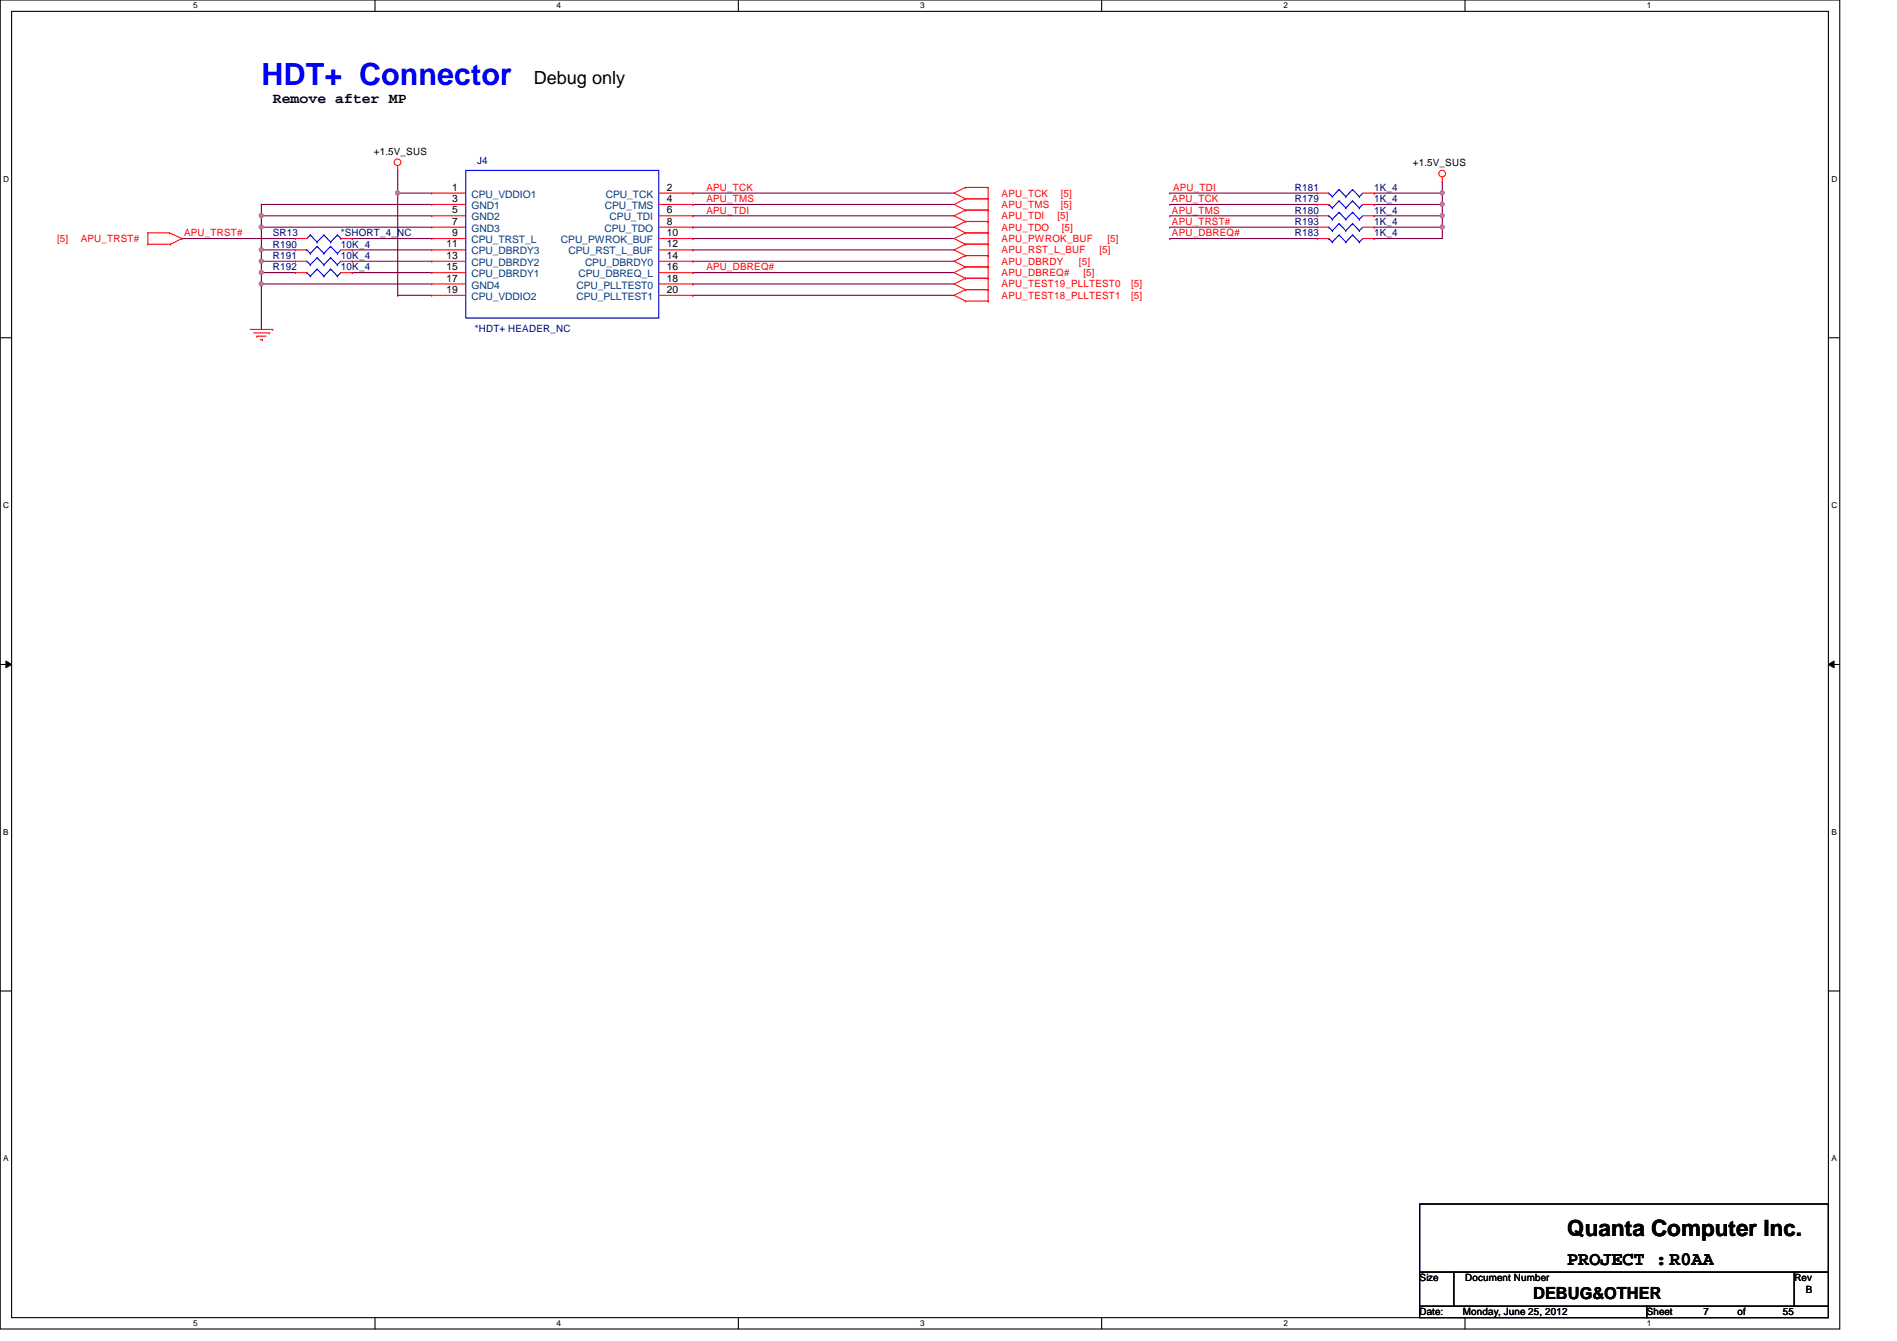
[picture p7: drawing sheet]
<svg xmlns="http://www.w3.org/2000/svg" width="297mm" height="210mm" viewBox="0 0 297 210" stroke-linecap="round" stroke-linejoin="round" font-family="sans-serif">
<path d="M0 0h288.1v208h-288.1zM1.8 1.8h284.5v204.4h-284.5z" fill="none" stroke="#000" stroke-width=".17"/>
<g fill="#fff">
<path d="M30.3 .2h.6v1.4h-.6z"/>
<path d="M30.3 206.4h.6v1.4h-.6z"/>
</g>
<path d="M58.7 0v1.8M58.7 206.2v1.8" fill="none" stroke="#000" stroke-width=".17"/>
<g fill="#fff">
<path d="M87.2 .2h.6v1.4h-.6z"/>
<path d="M87.2 206.4h.6v1.4h-.6z"/>
</g>
<path d="M115.6 0v1.8M115.6 206.2v1.8" fill="none" stroke="#000" stroke-width=".17"/>
<g fill="#fff">
<path d="M144.1 .2h.6v1.4h-.6z"/>
<path d="M144.1 206.4h.6v1.4h-.6z"/>
</g>
<path d="M172.5 0v1.8M172.5 206.2v1.8" fill="none" stroke="#000" stroke-width=".17"/>
<g fill="#fff">
<path d="M201 .2h.6v1.4h-.6z"/>
<path d="M201 206.4h.6v1.4h-.6z"/>
</g>
<path d="M229.4 0v1.8M229.4 206.2v1.8" fill="none" stroke="#000" stroke-width=".17"/>
<g fill="#fff">
<path d="M257.8 .2h.7v1.4h-.7z"/>
<path d="M257.8 206.4h.7v1.4h-.7z"/>
<path d="M.5 27.3h.9v1.4h-.9z"/>
<path d="M286.8 27.3h.9v1.4h-.9z"/>
<path d="M.5 78.4h.9v1.4h-.9z"/>
<path d="M286.8 78.4h.9v1.4h-.9z"/>
</g>
<path d="M0 52.9h1.8M286.3 52.9h1.8" fill="none" stroke="#000" stroke-width=".17"/>
<g fill="#fff">
<path d="M.5 129.5h.8v1.4h-.8z"/>
<path d="M286.8 129.5h.8v1.4h-.8z"/>
</g>
<path d="M0 104h1.8M286.3 104h1.8" fill="none" stroke="#000" stroke-width=".17"/>
<path d="M.9 103.5l.9 .5-.9 .5zM286.3 104l.9-.5v1z" fill="#000"/>
<path d="M.9 103.5l.9 .5-.9 .5zM286.3 104l.9-.5v1z" fill="none" stroke="#000" stroke-width=".16"/>
<g fill="#fff">
<path d="M.5 180.6h.8v1.4h-.8z"/>
<path d="M286.8 180.6h.8v1.4h-.8z"/>
</g>
<path d="M0 155.1h1.8M286.3 155.1h1.8" fill="none" stroke="#000" stroke-width=".17"/>
<path d="M28.5 37.3h.1M28.5 37.3h17.8M40.9 39.1h.1M40.9 39.1h5.4M40.9 39.1v1.8" fill="none" stroke="#800040" stroke-width=".17"/>
<circle cx="40.9" cy="40.9" r=".32" fill="#f0f"/>
<circle cx="40.9" cy="40.9" r=".32" fill="none" stroke="#f0f" stroke-width=".17"/>
<circle cx="40.9" cy="39.1" r=".32" fill="#f0f"/>
<circle cx="40.9" cy="39.1" r=".32" fill="none" stroke="#f0f" stroke-width=".17"/>
<path d="M40.9 35.6h.1M40.9 35.6h26.7" fill="none" stroke="#800040" stroke-width=".17"/>
<circle cx="40.9" cy="35.5" r=".32" fill="#f0f"/>
<circle cx="40.9" cy="35.5" r=".32" fill="none" stroke="#f0f" stroke-width=".17"/>
<path d="M55.2 39.1h.1M55.2 39.1h12.4M40.9 40.9h.1M40.9 44.4h.1M40.9 40.9h5.4M40.9 40.9v1.8M40.9 44.4h26.7" fill="none" stroke="#800040" stroke-width=".17"/>
<circle cx="40.9" cy="44.4" r=".32" fill="#f0f"/>
<circle cx="40.9" cy="44.4" r=".32" fill="none" stroke="#f0f" stroke-width=".17"/>
<path d="M40.9 42.7h.1M40.9 42.7h5.4M55.2 40.9h.1M55.2 40.9h12.4" fill="none" stroke="#800040" stroke-width=".17"/>
<circle cx="40.9" cy="42.6" r=".32" fill="#f0f"/>
<circle cx="40.9" cy="42.6" r=".32" fill="none" stroke="#f0f" stroke-width=".17"/>
<path d="M55.2 37.3h.1M55.2 37.3h12.4M62.3 30.2h.1M62.3 26.7h.1M62.3 30.2h5.3M62.3 26.7v3.5M40.9 44.4h.1M40.9 44.4v7.2" fill="none" stroke="#800040" stroke-width=".17"/>
<circle cx="62.2" cy="30.2" r=".32" fill="#f0f"/>
<circle cx="62.2" cy="30.2" r=".32" fill="none" stroke="#f0f" stroke-width=".17"/>
<g fill="none" stroke="#800040" stroke-width=".17">
<path d="M40.9 33.8h.1M40.9 35.6h.1M40.9 32h.1M40.9 32v7.1M40.9 32h26.7M40.9 33.8h26.7M62.3 30.2h.1M62.3 30.2v16M40.9 42.7h.1M40.9 42.7v1.7M55.2 42.7h.1M55.2 42.7h12.4"/>
<path d="M62.3 46.2h.1M62.3 46.2h5.3"/>
</g>
<circle cx="40.9" cy="33.8" r=".32" fill="#f0f"/>
<circle cx="40.9" cy="33.8" r=".32" fill="none" stroke="#f0f" stroke-width=".17"/>
<g fill="none" stroke="#800040" stroke-width=".17">
<path d="M108.5 32h.1M108.5 30.2h.1M108.5 33.8h.1M108.5 39.1h.1M108.5 35.6h.1M108.5 37.3h.1M108.5 32h40.9M108.5 30.2h40.9M108.5 33.8h40.9M108.5 39.1h40.9M108.5 35.6h40.9M108.5 37.3h40.9"/>
<path d="M215.2 37.3h.1M215.2 32h.1M215.2 32h10.6M225.8 32h.1M225.8 35.6h.1M225.8 35.6v1.7h-10.6M225.8 32v1.8M108.5 44.4h.1M108.5 42.7h.1M108.5 46.2h.1M108.5 40.9h.1M108.5 44.4h40.9"/>
<path d="M108.5 42.7h40.9M108.5 46.2h40.9M108.5 40.9h40.9"/>
</g>
<circle cx="225.8" cy="32" r=".32" fill="#f0f"/>
<circle cx="225.8" cy="32" r=".32" fill="none" stroke="#f0f" stroke-width=".17"/>
<path d="M183.2 35.6h.1M183.2 37.3h.1M183.2 32h.1M183.2 33.8h.1M183.2 30.2h.1M183.2 35.6h23.1M183.2 37.3h23.1M183.2 32h23.1M183.2 33.8h23.1M183.2 30.2h23.1M215.2 30.2h.1M215.2 30.2h10.6" fill="none" stroke="#800040" stroke-width=".17"/>
<circle cx="225.8" cy="30.2" r=".32" fill="#f0f"/>
<circle cx="225.8" cy="30.2" r=".32" fill="none" stroke="#f0f" stroke-width=".17"/>
<path d="M215.2 33.8h.1M215.2 33.8h10.6" fill="none" stroke="#800040" stroke-width=".17"/>
<circle cx="225.8" cy="33.8" r=".32" fill="#f0f"/>
<circle cx="225.8" cy="33.8" r=".32" fill="none" stroke="#f0f" stroke-width=".17"/>
<path d="M215.2 35.6h.1M215.2 35.6h10.6" fill="none" stroke="#800040" stroke-width=".17"/>
<circle cx="225.8" cy="35.5" r=".32" fill="#f0f"/>
<circle cx="225.8" cy="35.5" r=".32" fill="none" stroke="#f0f" stroke-width=".17"/>
<path d="M225.8 33.8h.1M225.8 30.2h.1M225.8 28.4h.1M225.8 28.4v3.6M225.8 33.8v1.8" fill="none" stroke="#800040" stroke-width=".17"/>
<g fill="none" stroke="#f00" stroke-width=".17">
<path d="M23.2 36.4h.1M23.2 38.2h.1M23.2 36.4h3.3M23.2 38.2h3.5M23.2 36.4v1.8M26.5 36.4h.1M26.5 36.4l2 .9M26.7 38.2h.1M28.5 37.3h.1M28.5 37.3l-1.8 .9M46.3 39.1h.1M46.3 37.3h.1"/>
<path d="M46.3 37.3h1.7M46.3 39.1h1.7M53.4 37.3h1.8M53.4 39.1h1.8M55.2 39.1h.1M55.2 37.3h.1M62.3 26.7h.1M62.3 26v.7M67.6 30.2h.1M67.6 32h.1M67.6 33.8h.1M67.6 35.6h.1"/>
<path d="M67.6 37.3h.1M67.6 39.1h.1M67.6 30.2h5.3M67.6 32h5.3M67.6 33.8h5.3M67.6 35.6h5.3M67.6 37.3h5.3M67.6 39.1h5.3M103.2 30.2h5.3M103.2 32h5.3M103.2 33.8h5.3M103.2 35.6h5.3"/>
<path d="M103.2 37.3h5.3M103.2 39.1h5.3M108.5 30.2h.1M108.5 32h.1M108.5 33.8h.1M108.5 35.6h.1M108.5 37.3h.1M108.5 39.1h.1M151.2 29.3h.1M151.2 31.1h.1M151.2 32.9h.1M151.2 34.7h.1"/>
<path d="M151.2 36.4h.1M151.2 38.2h.1M151.2 36.4h3.5M151.2 38.2h3.5M151.2 29.3l-1.8 .9 1.8 .9M151.2 29.3h3.5M151.2 31.1h3.5M151.2 31.1l-1.8 .9 1.8 .9M151.2 32.9h3.5M151.2 32.9l-1.8 .9 1.8 .9M151.2 34.7h3.5M151.2 34.7l-1.8 .9 1.8 .8"/>
<path d="M151.2 36.4l-1.8 .9 1.8 .9M151.2 38.2l-1.8 .9 1.8 .9M154.7 29.3h.1M154.7 31.1h.1M154.7 32.9h.1M154.7 34.7h.1M154.7 36.4h.1M154.7 38.2h.1M154.7 29.3v17.8M206.3 37.3h.1M206.3 30.2h.1M206.3 32h.1"/>
<path d="M206.3 33.8h.1M206.3 35.6h.1M206.3 30.2h1.8M206.3 32h1.8M206.3 33.8h1.8M206.3 35.6h1.8M206.3 37.3h1.8M213.4 30.2h1.8M213.4 32h1.8M213.4 33.8h1.8M213.4 35.6h1.8M213.4 37.3h1.8"/>
<path d="M215.2 37.3h.1M215.2 30.2h.1M215.2 32h.1M215.2 33.8h.1M215.2 35.6h.1M225.8 28.4h.1M225.8 27.7v.7M39.2 51.6h3.5M39.7 52.1h2.5M40.2 52.6h.1M40.2 52.6h1.5M40.8 53.2h.3"/>
<path d="M41.1 53.2h.1M42.2 52.1h.1M42.7 51.6h.1M46.3 42.7h.1M46.3 40.9h.1M46.3 40.9h1.7M46.3 42.7h1.7M53.4 40.9h1.8M53.4 42.7h1.8M55.2 42.7h.1M55.2 40.9h.1M67.6 40.9h.1"/>
<path d="M67.6 42.7h.1M67.6 44.4h.1M67.6 46.2h.1M67.6 40.9h5.3M67.6 42.7h5.3M67.6 44.4h5.3M67.6 46.2h5.3M103.2 40.9h5.3M103.2 42.7h5.3M103.2 44.4h5.3M103.2 46.2h5.3M108.5 40.9h.1"/>
<path d="M108.5 42.7h.1M108.5 44.4h.1M108.5 46.2h.1M151.2 40h.1M151.2 41.8h.1M151.2 43.6h.1M151.2 45.3h.1M151.2 47.1h.1M151.2 40h3.5M151.2 40l-1.8 .9 1.8 .9M151.2 41.8h3.5M151.2 41.8l-1.8 .9 1.8 .9"/>
<path d="M151.2 43.6h3.5M151.2 43.6l-1.8 .8 1.8 .9M151.2 45.3h3.5M151.2 45.3l-1.8 .9 1.8 .9M151.2 47.1h3.5M154.7 40h.1M154.7 41.8h.1M154.7 43.6h.1M154.7 45.3h.1M154.7 47.1h.1"/>
<circle cx="62.3" cy="25.4" r=".52"/>
<circle cx="225.8" cy="27.2" r=".52"/>
</g>
<path d="M222.3 188.5h64v10.6h-64zM222.3 199.1h5.3v5.4h-5.3zM227.6 199.1h53.4v5.4h-53.4zM281 199.1h5.3v5.4h-5.3zM222.3 204.5h35.5v1.7h-35.5zM257.8 204.5h28.5v1.7h-28.5z" fill="none" stroke="#000" stroke-width=".17"/>
<g fill="none" stroke="#00f" stroke-width=".17">
<path d="M48 39.1h.1M48 39.1l.6 .6M48.6 39.7h.1M48.6 36.8h.1M48.6 36.8l-.6 .5M48.6 36.8l1.1 1.1M49.7 38.6h.1M49.7 37.9h.1M49.7 38.6l1 1.1M49.7 38.6l-1.1 1.1M50.7 39.7h.1M50.7 36.8h.1"/>
<path d="M50.7 36.8l-1 1.1M50.7 36.8l1.1 1.1M51.8 38.6h.1M51.8 37.9h.1M51.8 38.6l1 1.1M51.8 38.6l-1.1 1.1M52.8 39.7h.1M52.8 36.8h.1M52.8 36.8l-1 1.1M52.8 36.8l.6 .5M53.4 37.3h.1M53.4 39.1l-.6 .6"/>
<path d="M72.9 26.7h30.3v23.1h-30.3zM208.1 37.3h.1M208.1 30.2h.1M208.1 32h.1M208.1 33.8h.1M208.1 35.6h.1M208.1 37.3l.5 .6M208.1 30.2l.5 .6M208.1 32l.5 .6M208.1 33.8l.5 .5M208.1 35.6l.5 .5M208.6 37.9h.1"/>
<path d="M208.6 30.8h.1M208.6 32.6h.1M208.6 34.3h.1M208.6 36.1h.1M209.7 36.8h.1M209.7 29.7h.1M209.7 31.5h.1M209.7 33.2h.1M209.7 35h.1M209.7 36.8l1 1.1M209.7 36.8l-1.1 1.1M209.7 29.7l1 1.1"/>
<path d="M209.7 29.7l-1.1 1.1M209.7 31.5l1 1.1M209.7 31.5l-1.1 1.1M209.7 33.2l1 1.1M209.7 33.2l-1.1 1.1M209.7 35l1 1.1M209.7 35l-1.1 1.1M210.7 37.9h.1M210.7 30.8h.1M210.7 32.6h.1M210.7 34.3h.1M210.7 36.1h.1"/>
<path d="M211.8 36.8h.1M211.8 29.7h.1M211.8 31.5h.1M211.8 33.2h.1M211.8 35h.1M211.8 36.8l1 1.1M211.8 36.8l-1.1 1.1M211.8 29.7l1 1.1M211.8 29.7l-1.1 1.1M211.8 31.5l1 1.1M211.8 31.5l-1.1 1.1M211.8 33.2l1 1.1"/>
<path d="M211.8 33.2l-1.1 1.1M211.8 35l1 1.1M211.8 35l-1.1 1.1M212.8 37.9h.1M212.8 30.8h.1M212.8 32.6h.1M212.8 34.3h.1M212.8 36.1h.1M213.4 37.3l-.6 .6M213.4 30.2l-.6 .6M213.4 32l-.6 .6M213.4 33.8l-.6 .5"/>
<path d="M213.4 35.6l-.6 .5M48 42.7h.1M48 40.9h.1M48 42.7l.6 .5M48 40.9l.6 .5M48.6 43.2h.1M48.6 41.4h.1M49.7 42.1h.1M49.7 40.3h.1M49.7 42.1l1 1.1M49.7 42.1l-1.1 1.1M49.7 40.3l1 1.1"/>
<path d="M49.7 40.3l-1.1 1.1M50.7 43.2h.1M50.7 41.4h.1M51.8 42.1h.1M51.8 40.3h.1M51.8 42.1l1 1.1M51.8 42.1l-1.1 1.1M51.8 40.3l1 1.1M51.8 40.3l-1.1 1.1M52.8 43.2h.1M52.8 41.4h.1M53.4 42.7l-.6 .5"/>
<path d="M53.4 40.9l-.6 .5"/>
</g>
<circle cx="40.9" cy="40.9" r=".32" fill="#f0f"/>
<circle cx="40.9" cy="40.9" r=".32" fill="none" stroke="#f0f" stroke-width=".17"/>
<circle cx="40.9" cy="39.1" r=".32" fill="#f0f"/>
<circle cx="40.9" cy="39.1" r=".32" fill="none" stroke="#f0f" stroke-width=".17"/>
<circle cx="40.9" cy="35.5" r=".32" fill="#f0f"/>
<circle cx="40.9" cy="35.5" r=".32" fill="none" stroke="#f0f" stroke-width=".17"/>
<circle cx="40.9" cy="44.4" r=".32" fill="#f0f"/>
<circle cx="40.9" cy="44.4" r=".32" fill="none" stroke="#f0f" stroke-width=".17"/>
<circle cx="40.9" cy="42.6" r=".32" fill="#f0f"/>
<circle cx="40.9" cy="42.6" r=".32" fill="none" stroke="#f0f" stroke-width=".17"/>
<circle cx="62.2" cy="30.2" r=".32" fill="#f0f"/>
<circle cx="62.2" cy="30.2" r=".32" fill="none" stroke="#f0f" stroke-width=".17"/>
<circle cx="40.9" cy="33.8" r=".32" fill="#f0f"/>
<circle cx="40.9" cy="33.8" r=".32" fill="none" stroke="#f0f" stroke-width=".17"/>
<circle cx="225.8" cy="32" r=".32" fill="#f0f"/>
<circle cx="225.8" cy="32" r=".32" fill="none" stroke="#f0f" stroke-width=".17"/>
<circle cx="225.8" cy="30.2" r=".32" fill="#f0f"/>
<circle cx="225.8" cy="30.2" r=".32" fill="none" stroke="#f0f" stroke-width=".17"/>
<circle cx="225.8" cy="33.8" r=".32" fill="#f0f"/>
<circle cx="225.8" cy="33.8" r=".32" fill="none" stroke="#f0f" stroke-width=".17"/>
<circle cx="225.8" cy="35.5" r=".32" fill="#f0f"/>
<circle cx="225.8" cy="35.5" r=".32" fill="none" stroke="#f0f" stroke-width=".17"/>
<text font-size="4.8" fill="#00f" x="40.9" y="13.3">HDT+ Connector</text>
<text font-size="3.5" x="245.4" y="193.5">Quanta Computer Inc.</text>
<text font-size="3" x="245.4" y="198.1">PROJECT :R0AA</text>
<text font-size="2.8" x="83.6" y="13.2">Debug only</text>
<text font-size="2.6" x="240.1" y="203.3">DEBUG&amp;OTHER</text>
<text font-size="2.3" x="42.7" y="16.1">Remove after MP</text>
<g font-size="1.6">
<text x="58.5" y="24.2">+1.5V_SUS</text>
<text x="70.8" y="29.8">1</text>
<text x="104.4" y="29.8">2</text>
<text x="221.2" y="26">+1.5V_SUS</text>
<text x="70.8" y="31.6">3</text>
<text x="70.8" y="33.4">5</text>
<text x="70.8" y="35.2">7</text>
<text x="104.4" y="31.6">4</text>
<text x="104.4" y="33.4">6</text>
<text x="104.4" y="35.2">8</text>
<text x="69.9" y="38.7">11</text>
<text x="69.9" y="40.5">13</text>
<text x="70.8" y="37">9</text>
<text x="104.4" y="37">10</text>
<text x="104.4" y="38.7">12</text>
<text x="104.4" y="40.5">14</text>
<text x="69.9" y="42.3">15</text>
<text x="69.9" y="44.1">17</text>
<text x="69.9" y="45.8">19</text>
<text x="104.4" y="42.3">16</text>
<text x="104.4" y="44.1">18</text>
<text x="104.4" y="45.8">20</text>
<text x="222.3" y="200.6">Size</text>
<text x="229.4" y="200.6">Document Number</text>
<text x="281" y="200.6">Rev</text>
<text x="282.7" y="202.4">B</text>
<text x="222.3" y="205.9">Date:</text>
<text x="229.1" y="205.9">Monday, June 25, 2012</text>
<text x="257.8" y="205.9">Sheet</text>
<text x="266.7" y="205.9">7</text>
<text x="272.1" y="205.9">of</text>
<text x="279.2" y="205.9">55</text>
</g>
<g font-size="1.6" fill="#000080">
<text x="74.7" y="25.6">J4</text>
<text x="202.7" y="29.9">R181</text>
<text x="215.2" y="29.9">1K_4</text>
<text x="202.7" y="31.7">R179</text>
<text x="202.7" y="33.4">R180</text>
<text x="202.7" y="35.2">R193</text>
<text x="215.2" y="31.7">1K_4</text>
<text x="215.2" y="33.4">1K_4</text>
<text x="215.2" y="35.2">1K_4</text>
<text x="42.7" y="38.8">R190</text>
<text x="42.7" y="40.6">R191</text>
<text x="42.7" y="37">SR13</text>
<text x="53.4" y="38.8">10K_4</text>
<text x="53.4" y="40.6">10K_4</text>
<text x="53.4" y="37">*SHORT_4_NC</text>
<text x="202.7" y="37">R183</text>
<text x="215.2" y="37">1K_4</text>
<text x="42.7" y="42.3">R192</text>
<text x="53.4" y="42.3">10K_4</text>
<text x="74.4" y="51.9">*HDT+ HEADER_NC</text>
</g>
<g font-size="1.6" fill="#f00">
<text x="110.6" y="29.9">APU_TCK</text>
<text x="183.7" y="29.9">APU_TDI</text>
<text x="110.6" y="31.7">APU_TMS</text>
<text x="110.6" y="33.4">APU_TDI</text>
<text x="156.8" y="30.8">APU_TCK</text>
<text x="156.8" y="32.6">APU_TMS</text>
<text x="156.8" y="34.3">APU_TDI</text>
<text x="165.6" y="34.3">[5]</text>
<text x="166.1" y="30.8">[5]</text>
<text x="166.1" y="32.6">[5]</text>
<text x="183.5" y="35.2">APU_TRST#</text>
<text x="183.5" y="31.7">APU_TCK</text>
<text x="183.5" y="33.4">APU_TMS</text>
<text x="8.9" y="37.9">[5]</text>
<text x="12.7" y="37.9">APU_TRST#</text>
<text x="28.8" y="37">APU_TRST#</text>
<text x="156.8" y="36.1">APU_TDO</text>
<text x="156.8" y="37.9">APU_PWROK_BUF</text>
<text x="156.8" y="39.7">APU_RST_L_BUF</text>
<text x="156.8" y="41.4">APU_DBRDY</text>
<text x="166.3" y="36.1">[5]</text>
<text x="168.9" y="41.4">[5]</text>
<text x="172.2" y="39.7">[5]</text>
<text x="173.4" y="37.9">[5]</text>
<text x="183.5" y="37">APU_DBREQ#</text>
<text x="110.6" y="42.3">APU_DBREQ#</text>
<text x="156.8" y="43.2">APU_DBREQ#</text>
<text x="156.8" y="45">APU_TEST19_PLLTEST0</text>
<text x="156.8" y="46.8">APU_TEST18_PLLTEST1</text>
<text x="169.7" y="43.2">[5]</text>
<text x="177.1" y="45">[5]</text>
<text x="177.1" y="46.8">[5]</text>
</g>
<g font-size="1.6" fill="#004080">
<text x="73.8" y="30.9">CPU_VDDIO1</text>
<text x="73.8" y="32.7">GND1</text>
<text x="73.8" y="34.5">GND2</text>
<text x="94.7" y="32.7">CPU_TMS</text>
<text x="94.9" y="30.9">CPU_TCK</text>
<text x="95.5" y="34.5">CPU_TDI</text>
<text x="73.8" y="36.3">GND3</text>
<text x="73.8" y="38.1">CPU_TRST_L</text>
<text x="73.8" y="39.8">CPU_DBRDY3</text>
<text x="73.8" y="41.6">CPU_DBRDY2</text>
<text x="87.8" y="38.1">CPU_PWROK_BUF</text>
<text x="89" y="39.8">CPU_RST_L_BUF</text>
<text x="91.6" y="41.6">CPU_DBRDY0</text>
<text x="94.7" y="36.3">CPU_TDO</text>
<text x="73.8" y="43.4">CPU_DBRDY1</text>
<text x="73.8" y="45.2">GND4</text>
<text x="73.8" y="46.9">CPU_VDDIO2</text>
<text x="90.3" y="45.2">CPU_PLLTEST0</text>
<text x="90.3" y="46.9">CPU_PLLTEST1</text>
<text x="90.6" y="43.4">CPU_DBREQ_L</text>
</g>
<g font-size="1.3">
<text x="30.3" y="1.3">5</text>
<text x="87.2" y="1.3">4</text>
<text x="144.1" y="1.3">3</text>
<text x="201" y="1.3">2</text>
<text x="257.8" y="1.3">1</text>
<text x=".5" y="28.4">D</text>
<text x="286.8" y="28.4">D</text>
<text x=".5" y="79.5">C</text>
<text x="286.8" y="79.5">C</text>
<text x=".5" y="130.7">B</text>
<text x="286.8" y="130.7">B</text>
<text x=".5" y="181.8">A</text>
<text x="286.8" y="181.8">A</text>
<text x="30.3" y="207.6">5</text>
<text x="87.2" y="207.6">4</text>
<text x="144.1" y="207.6">3</text>
<text x="201" y="207.6">2</text>
<text x="257.8" y="207.6">1</text>
</g>
</svg>
